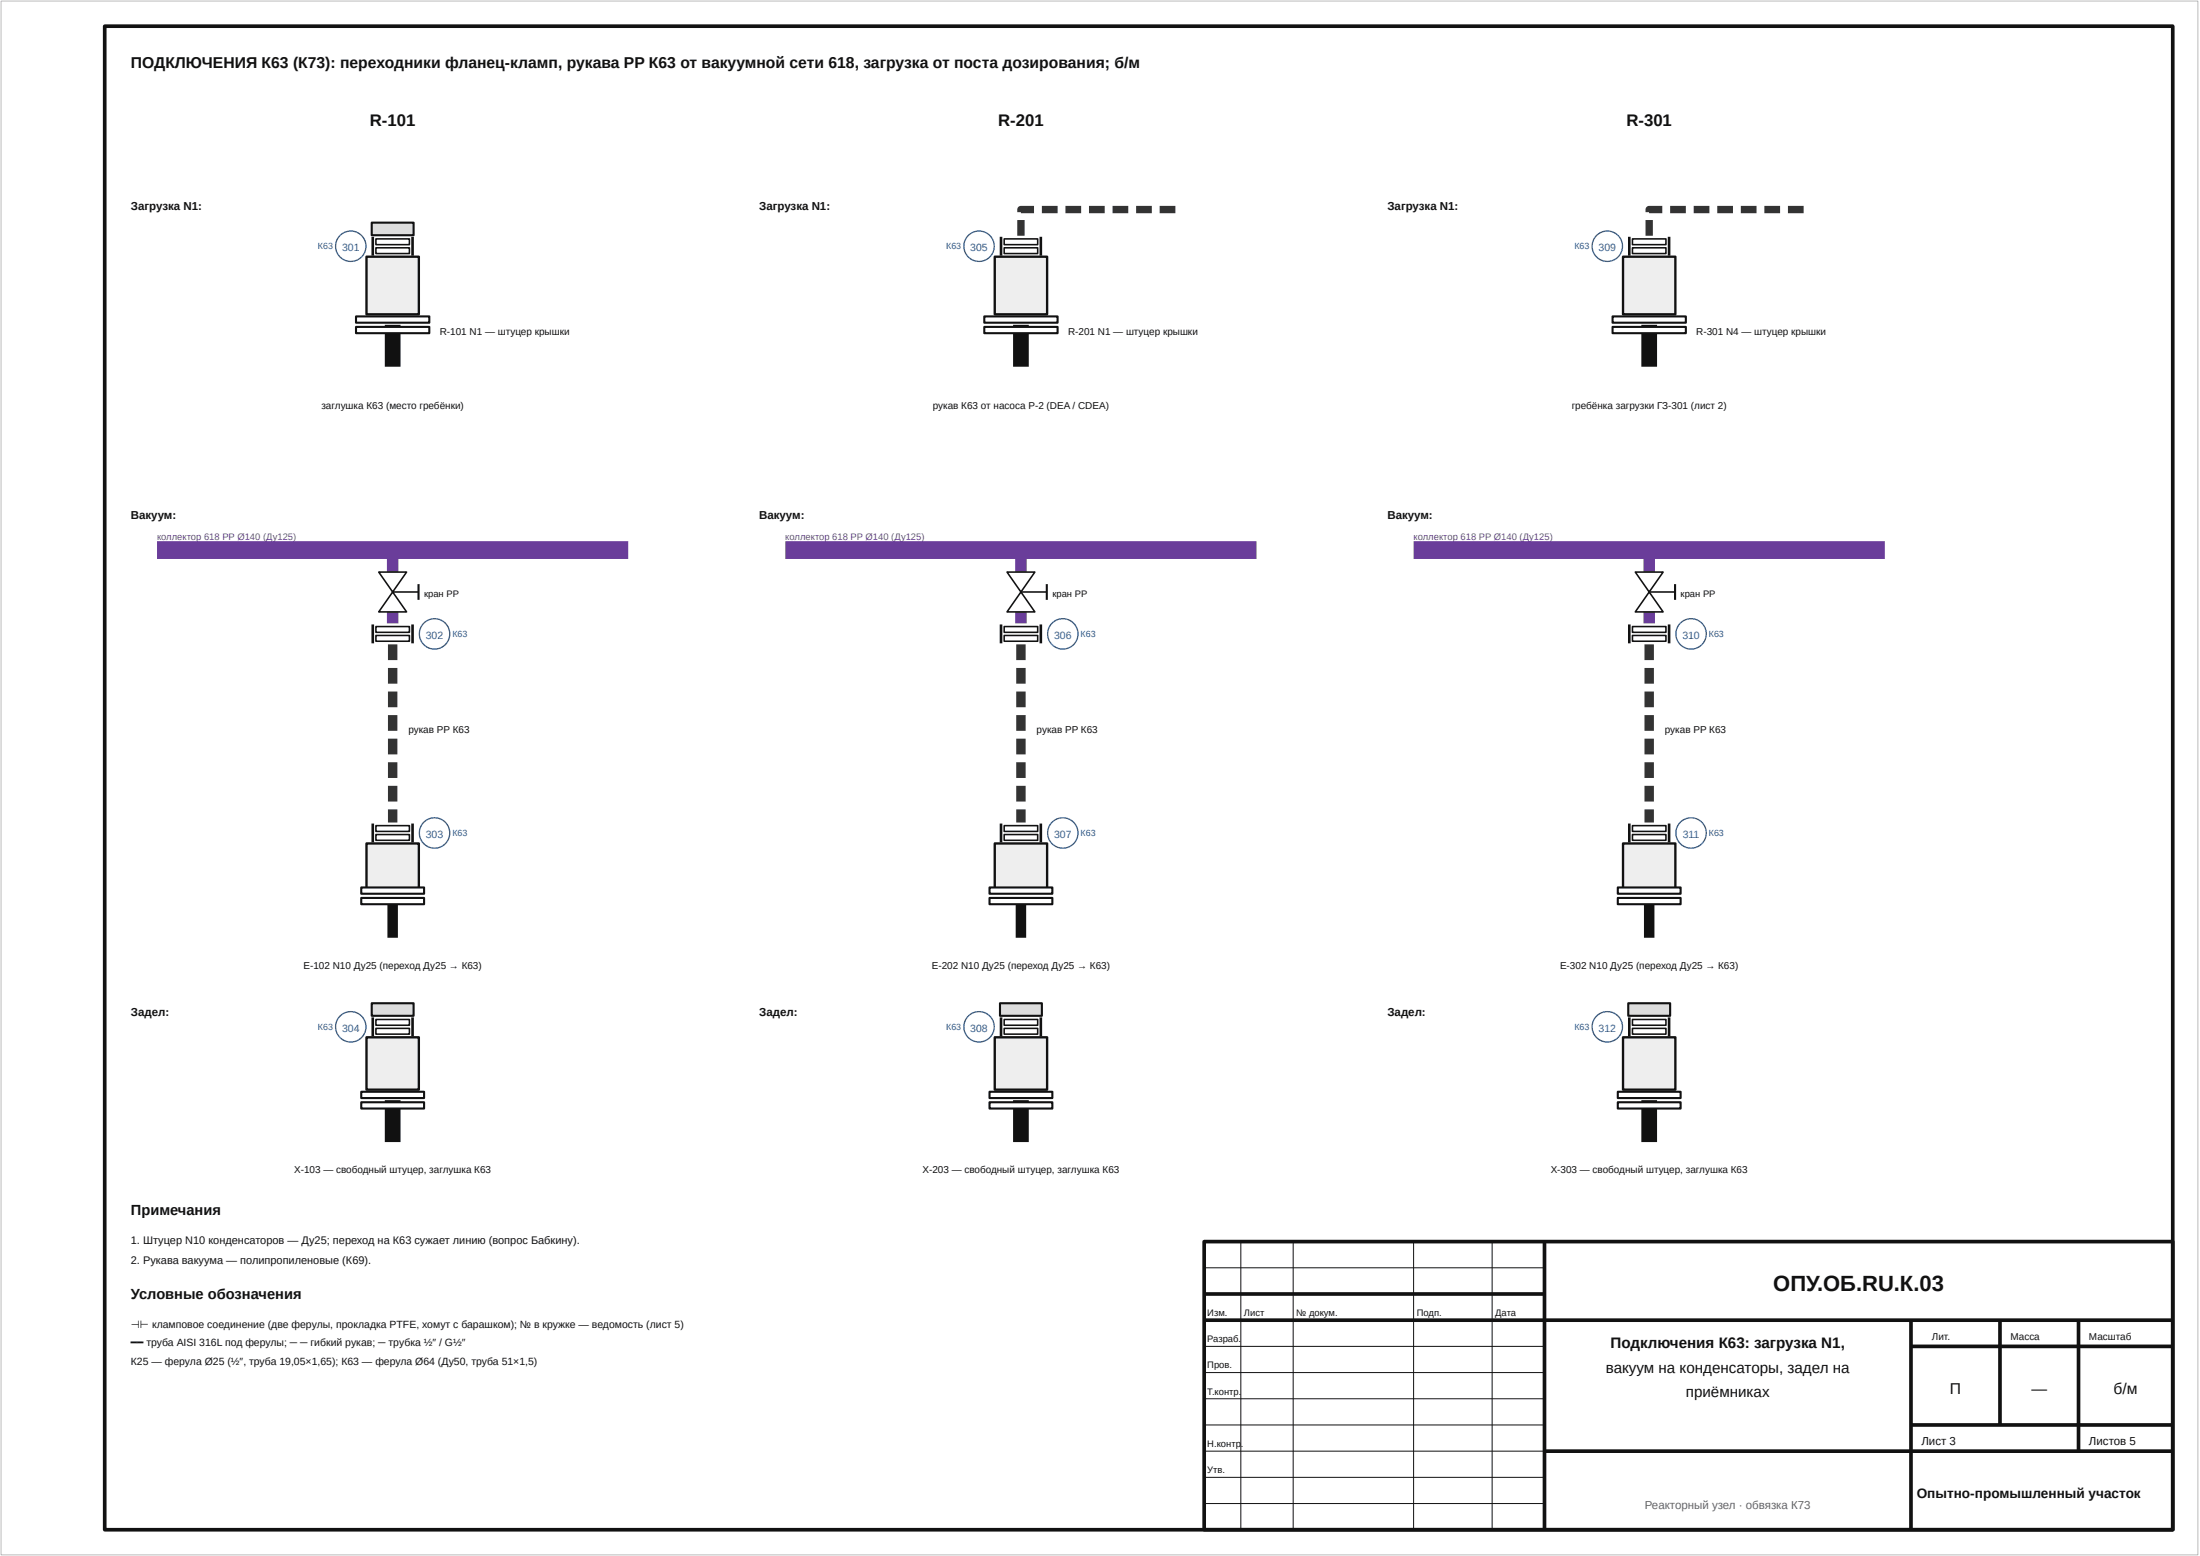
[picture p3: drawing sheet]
<svg xmlns="http://www.w3.org/2000/svg" width="420mm" height="297mm" viewBox="0 0 420 297" stroke-linecap="round" stroke-linejoin="round" font-family="sans-serif">
<path d="M295 237v55M230 247h65M230 252h185M365 252v40M365 257h50M382 252v20M397 252v25M295 277h120M365 272h50" fill="none" stroke="#111" stroke-width=".7" stroke-linecap="butt"/>
<path d="M75 62v8" fill="none" stroke="#111" stroke-width="3" stroke-linecap="butt"/>
<path d="M30 105h90" fill="none" stroke="#6a3d9a" stroke-width="3.4" stroke-linecap="butt"/>
<path d="M75 105v4.2M75 116.8v2.2" fill="none" stroke="#6a3d9a" stroke-width="2.2" stroke-linecap="butt"/>
<path d="M74.1 123h1.8v3h-1.8zM74.1 127.5h1.8v3h-1.8zM74.1 132h1.8v3h-1.8zM74.1 136.5h1.8v3h-1.8zM74.1 141h1.8v3h-1.8zM74.1 145.5h1.8v3h-1.8zM74.1 150h1.8v3h-1.8zM74.1 154.5h1.8v2.5h-1.8z" fill="#333"/>
<path d="M75 172v7" fill="none" stroke="#111" stroke-width="2" stroke-linecap="butt"/>
<path d="M195 62v8M75 210v8" fill="none" stroke="#111" stroke-width="3" stroke-linecap="butt"/>
<path d="M194.3 42h1.4v3h-1.4zM194.5 39.5l.5-.2h2.5v1.4h-2.5v-.7h.7v.5h-1.4v-.6zM199 39.3h3v1.4h-3zM203.5 39.3h3v1.4h-3zM208 39.3h3v1.4h-3zM212.5 39.3h3v1.4h-3zM217 39.3h3v1.4h-3zM221.5 39.3h3v1.4h-3z" fill="#333"/>
<path d="M150 105h90" fill="none" stroke="#6a3d9a" stroke-width="3.4" stroke-linecap="butt"/>
<path d="M195 105v4.2M195 116.8v2.2" fill="none" stroke="#6a3d9a" stroke-width="2.2" stroke-linecap="butt"/>
<path d="M194.1 123h1.8v3h-1.8zM194.1 127.5h1.8v3h-1.8zM194.1 132h1.8v3h-1.8zM194.1 136.5h1.8v3h-1.8zM194.1 141h1.8v3h-1.8zM194.1 145.5h1.8v3h-1.8zM194.1 150h1.8v3h-1.8zM194.1 154.5h1.8v2.5h-1.8z" fill="#333"/>
<path d="M195 172v7" fill="none" stroke="#111" stroke-width="2" stroke-linecap="butt"/>
<path d="M315 62v8M195 210v8" fill="none" stroke="#111" stroke-width="3" stroke-linecap="butt"/>
<path d="M314.3 42h1.4v3h-1.4zM314.5 39.5l.5-.2h2.5v1.4h-2.5v-.7h.7v.5h-1.4v-.6zM319 39.3h3v1.4h-3zM323.5 39.3h3v1.4h-3zM328 39.3h3v1.4h-3zM332.5 39.3h3v1.4h-3zM337 39.3h3v1.4h-3zM341.5 39.3h3v1.4h-3z" fill="#333"/>
<path d="M270 105h90" fill="none" stroke="#6a3d9a" stroke-width="3.4" stroke-linecap="butt"/>
<path d="M315 105v4.2M315 116.8v2.2" fill="none" stroke="#6a3d9a" stroke-width="2.2" stroke-linecap="butt"/>
<path d="M314.1 123h1.8v3h-1.8zM314.1 127.5h1.8v3h-1.8zM314.1 132h1.8v3h-1.8zM314.1 136.5h1.8v3h-1.8zM314.1 141h1.8v3h-1.8zM314.1 145.5h1.8v3h-1.8zM314.1 150h1.8v3h-1.8zM314.1 154.5h1.8v2.5h-1.8z" fill="#333"/>
<path d="M315 172v7" fill="none" stroke="#111" stroke-width="2" stroke-linecap="butt"/>
<path d="M315 210v8" fill="none" stroke="#111" stroke-width="3" stroke-linecap="butt"/>
<path d="M.2 .2h419.6v296.6h-419.6z" fill="none" stroke="#bbb" stroke-width=".19"/>
<path d="M20 5h395v287h-395zM230 237h185v55h-185z" fill="none" stroke="#111" stroke-width=".7" stroke-linecap="butt"/>
<path d="M237 237v55M247 237v55M270 237v55M285 237v55M230 242h65M230 257h65M230 262h65M230 267h65M230 272h65M230 277h65M230 282h65M230 287h65" fill="none" stroke="#111" stroke-width=".19"/>
<path d="M68 60.4h14v1.2h-14z" fill="#fff"/>
<path d="M68 60.4h14v1.2h-14z" fill="none" stroke="#111" stroke-width=".4"/>
<path d="M68 62.4h14v1.2h-14z" fill="#fff"/>
<path d="M68 62.4h14v1.2h-14z" fill="none" stroke="#111" stroke-width=".4"/>
<path d="M70 49h10v11h-10z" fill="#eee"/>
<path d="M70 49h10v11h-10z" fill="none" stroke="#111" stroke-width=".45"/>
<path d="M71.8 45.6h6.4v1.1h-6.4z" fill="#fff"/>
<path d="M71.8 45.6h6.4v1.1h-6.4z" fill="none" stroke="#111" stroke-width=".3"/>
<path d="M71.8 47.3h6.4v1.1h-6.4z" fill="#fff"/>
<path d="M71.8 47.3h6.4v1.1h-6.4z" fill="none" stroke="#111" stroke-width=".3"/>
<path d="M71.2 45.2v3.6M78.8 45.2v3.6" fill="none" stroke="#111" stroke-width=".5"/>
<circle cx="67" cy="47" r="2.9" fill="#fff"/>
<circle cx="67" cy="47" r="2.9" fill="none" stroke="#1f5fa8" stroke-width=".25"/>
<path d="M71 42.5h8v2.4h-8z" fill="#ddd"/>
<path d="M71 42.5h8v2.4h-8z" fill="none" stroke="#111" stroke-width=".4"/>
<path d="M72.3 109.2l5.4 7.6h-5.4l5.4-7.6z" fill="#fff"/>
<path d="M72.3 109.2l5.4 7.6h-5.4l5.4-7.6zM75 113h4.9" fill="none" stroke="#111" stroke-width=".3"/>
<path d="M79.9 111.5v3" fill="none" stroke="#111" stroke-width=".4"/>
<path d="M71.8 119.6h6.4v1.1h-6.4z" fill="#fff"/>
<path d="M71.8 119.6h6.4v1.1h-6.4z" fill="none" stroke="#111" stroke-width=".3"/>
<path d="M71.8 121.3h6.4v1.1h-6.4z" fill="#fff"/>
<path d="M71.8 121.3h6.4v1.1h-6.4z" fill="none" stroke="#111" stroke-width=".3"/>
<path d="M71.2 119.2v3.6M78.8 119.2v3.6" fill="none" stroke="#111" stroke-width=".5"/>
<circle cx="83" cy="121" r="2.9" fill="#fff"/>
<circle cx="83" cy="121" r="2.9" fill="none" stroke="#1f5fa8" stroke-width=".25"/>
<path d="M71.8 157.6h6.4v1.1h-6.4z" fill="#fff"/>
<path d="M71.8 157.6h6.4v1.1h-6.4z" fill="none" stroke="#111" stroke-width=".3"/>
<path d="M71.8 159.3h6.4v1.1h-6.4z" fill="#fff"/>
<path d="M71.8 159.3h6.4v1.1h-6.4z" fill="none" stroke="#111" stroke-width=".3"/>
<path d="M71.2 157.2v3.6M78.8 157.2v3.6" fill="none" stroke="#111" stroke-width=".5"/>
<circle cx="83" cy="159" r="2.9" fill="#fff"/>
<circle cx="83" cy="159" r="2.9" fill="none" stroke="#1f5fa8" stroke-width=".25"/>
<path d="M70 161h10v9h-10z" fill="#eee"/>
<path d="M70 161h10v9h-10z" fill="none" stroke="#111" stroke-width=".45"/>
<path d="M69 169.4h12v1.2h-12z" fill="#fff"/>
<path d="M69 169.4h12v1.2h-12z" fill="none" stroke="#111" stroke-width=".4"/>
<path d="M69 171.4h12v1.2h-12z" fill="#fff"/>
<path d="M69 171.4h12v1.2h-12z" fill="none" stroke="#111" stroke-width=".4"/>
<path d="M69 208.4h12v1.2h-12z" fill="#fff"/>
<path d="M69 208.4h12v1.2h-12z" fill="none" stroke="#111" stroke-width=".4"/>
<path d="M69 210.4h12v1.2h-12z" fill="#fff"/>
<path d="M69 210.4h12v1.2h-12z" fill="none" stroke="#111" stroke-width=".4"/>
<path d="M70 198h10v10h-10z" fill="#eee"/>
<path d="M70 198h10v10h-10z" fill="none" stroke="#111" stroke-width=".45"/>
<path d="M71.8 194.6h6.4v1.1h-6.4z" fill="#fff"/>
<path d="M71.8 194.6h6.4v1.1h-6.4z" fill="none" stroke="#111" stroke-width=".3"/>
<path d="M71.8 196.3h6.4v1.1h-6.4z" fill="#fff"/>
<path d="M71.8 196.3h6.4v1.1h-6.4z" fill="none" stroke="#111" stroke-width=".3"/>
<path d="M71.2 194.2v3.6M78.8 194.2v3.6" fill="none" stroke="#111" stroke-width=".5"/>
<circle cx="67" cy="196" r="2.9" fill="#fff"/>
<circle cx="67" cy="196" r="2.9" fill="none" stroke="#1f5fa8" stroke-width=".25"/>
<path d="M71 191.5h8v2.4h-8z" fill="#ddd"/>
<path d="M71 191.5h8v2.4h-8z" fill="none" stroke="#111" stroke-width=".4"/>
<path d="M188 60.4h14v1.2h-14z" fill="#fff"/>
<path d="M188 60.4h14v1.2h-14z" fill="none" stroke="#111" stroke-width=".4"/>
<path d="M188 62.4h14v1.2h-14z" fill="#fff"/>
<path d="M188 62.4h14v1.2h-14z" fill="none" stroke="#111" stroke-width=".4"/>
<path d="M190 49h10v11h-10z" fill="#eee"/>
<path d="M190 49h10v11h-10z" fill="none" stroke="#111" stroke-width=".45"/>
<path d="M191.8 45.6h6.4v1.1h-6.4z" fill="#fff"/>
<path d="M191.8 45.6h6.4v1.1h-6.4z" fill="none" stroke="#111" stroke-width=".3"/>
<path d="M191.8 47.3h6.4v1.1h-6.4z" fill="#fff"/>
<path d="M191.8 47.3h6.4v1.1h-6.4z" fill="none" stroke="#111" stroke-width=".3"/>
<path d="M191.2 45.2v3.6M198.8 45.2v3.6" fill="none" stroke="#111" stroke-width=".5"/>
<circle cx="187" cy="47" r="2.9" fill="#fff"/>
<circle cx="187" cy="47" r="2.9" fill="none" stroke="#1f5fa8" stroke-width=".25"/>
<path d="M192.3 109.2l5.4 7.6h-5.4l5.4-7.6z" fill="#fff"/>
<path d="M192.3 109.2l5.4 7.6h-5.4l5.4-7.6zM195 113h4.9" fill="none" stroke="#111" stroke-width=".3"/>
<path d="M199.9 111.5v3" fill="none" stroke="#111" stroke-width=".4"/>
<path d="M191.8 119.6h6.4v1.1h-6.4z" fill="#fff"/>
<path d="M191.8 119.6h6.4v1.1h-6.4z" fill="none" stroke="#111" stroke-width=".3"/>
<path d="M191.8 121.3h6.4v1.1h-6.4z" fill="#fff"/>
<path d="M191.8 121.3h6.4v1.1h-6.4z" fill="none" stroke="#111" stroke-width=".3"/>
<path d="M191.2 119.2v3.6M198.8 119.2v3.6" fill="none" stroke="#111" stroke-width=".5"/>
<circle cx="203" cy="121" r="2.9" fill="#fff"/>
<circle cx="203" cy="121" r="2.9" fill="none" stroke="#1f5fa8" stroke-width=".25"/>
<path d="M191.8 157.6h6.4v1.1h-6.4z" fill="#fff"/>
<path d="M191.8 157.6h6.4v1.1h-6.4z" fill="none" stroke="#111" stroke-width=".3"/>
<path d="M191.8 159.3h6.4v1.1h-6.4z" fill="#fff"/>
<path d="M191.8 159.3h6.4v1.1h-6.4z" fill="none" stroke="#111" stroke-width=".3"/>
<path d="M191.2 157.2v3.6M198.8 157.2v3.6" fill="none" stroke="#111" stroke-width=".5"/>
<circle cx="203" cy="159" r="2.9" fill="#fff"/>
<circle cx="203" cy="159" r="2.9" fill="none" stroke="#1f5fa8" stroke-width=".25"/>
<path d="M190 161h10v9h-10z" fill="#eee"/>
<path d="M190 161h10v9h-10z" fill="none" stroke="#111" stroke-width=".45"/>
<path d="M189 169.4h12v1.2h-12z" fill="#fff"/>
<path d="M189 169.4h12v1.2h-12z" fill="none" stroke="#111" stroke-width=".4"/>
<path d="M189 171.4h12v1.2h-12z" fill="#fff"/>
<path d="M189 171.4h12v1.2h-12z" fill="none" stroke="#111" stroke-width=".4"/>
<path d="M189 208.4h12v1.2h-12z" fill="#fff"/>
<path d="M189 208.4h12v1.2h-12z" fill="none" stroke="#111" stroke-width=".4"/>
<path d="M189 210.4h12v1.2h-12z" fill="#fff"/>
<path d="M189 210.4h12v1.2h-12z" fill="none" stroke="#111" stroke-width=".4"/>
<path d="M190 198h10v10h-10z" fill="#eee"/>
<path d="M190 198h10v10h-10z" fill="none" stroke="#111" stroke-width=".45"/>
<path d="M191.8 194.6h6.4v1.1h-6.4z" fill="#fff"/>
<path d="M191.8 194.6h6.4v1.1h-6.4z" fill="none" stroke="#111" stroke-width=".3"/>
<path d="M191.8 196.3h6.4v1.1h-6.4z" fill="#fff"/>
<path d="M191.8 196.3h6.4v1.1h-6.4z" fill="none" stroke="#111" stroke-width=".3"/>
<path d="M191.2 194.2v3.6M198.8 194.2v3.6" fill="none" stroke="#111" stroke-width=".5"/>
<circle cx="187" cy="196" r="2.9" fill="#fff"/>
<circle cx="187" cy="196" r="2.9" fill="none" stroke="#1f5fa8" stroke-width=".25"/>
<path d="M191 191.5h8v2.4h-8z" fill="#ddd"/>
<path d="M191 191.5h8v2.4h-8z" fill="none" stroke="#111" stroke-width=".4"/>
<path d="M308 60.4h14v1.2h-14z" fill="#fff"/>
<path d="M308 60.4h14v1.2h-14z" fill="none" stroke="#111" stroke-width=".4"/>
<path d="M308 62.4h14v1.2h-14z" fill="#fff"/>
<path d="M308 62.4h14v1.2h-14z" fill="none" stroke="#111" stroke-width=".4"/>
<path d="M310 49h10v11h-10z" fill="#eee"/>
<path d="M310 49h10v11h-10z" fill="none" stroke="#111" stroke-width=".45"/>
<path d="M311.8 45.6h6.4v1.1h-6.4z" fill="#fff"/>
<path d="M311.8 45.6h6.4v1.1h-6.4z" fill="none" stroke="#111" stroke-width=".3"/>
<path d="M311.8 47.3h6.4v1.1h-6.4z" fill="#fff"/>
<path d="M311.8 47.3h6.4v1.1h-6.4z" fill="none" stroke="#111" stroke-width=".3"/>
<path d="M311.2 45.2v3.6M318.8 45.2v3.6" fill="none" stroke="#111" stroke-width=".5"/>
<circle cx="307" cy="47" r="2.9" fill="#fff"/>
<circle cx="307" cy="47" r="2.9" fill="none" stroke="#1f5fa8" stroke-width=".25"/>
<path d="M312.3 109.2l5.4 7.6h-5.4l5.4-7.6z" fill="#fff"/>
<path d="M312.3 109.2l5.4 7.6h-5.4l5.4-7.6zM315 113h4.9" fill="none" stroke="#111" stroke-width=".3"/>
<path d="M319.9 111.5v3" fill="none" stroke="#111" stroke-width=".4"/>
<path d="M311.8 119.6h6.4v1.1h-6.4z" fill="#fff"/>
<path d="M311.8 119.6h6.4v1.1h-6.4z" fill="none" stroke="#111" stroke-width=".3"/>
<path d="M311.8 121.3h6.4v1.1h-6.4z" fill="#fff"/>
<path d="M311.8 121.3h6.4v1.1h-6.4z" fill="none" stroke="#111" stroke-width=".3"/>
<path d="M311.2 119.2v3.6M318.8 119.2v3.6" fill="none" stroke="#111" stroke-width=".5"/>
<circle cx="323" cy="121" r="2.9" fill="#fff"/>
<circle cx="323" cy="121" r="2.9" fill="none" stroke="#1f5fa8" stroke-width=".25"/>
<path d="M311.8 157.6h6.4v1.1h-6.4z" fill="#fff"/>
<path d="M311.8 157.6h6.4v1.1h-6.4z" fill="none" stroke="#111" stroke-width=".3"/>
<path d="M311.8 159.3h6.4v1.1h-6.4z" fill="#fff"/>
<path d="M311.8 159.3h6.4v1.1h-6.4z" fill="none" stroke="#111" stroke-width=".3"/>
<path d="M311.2 157.2v3.6M318.8 157.2v3.6" fill="none" stroke="#111" stroke-width=".5"/>
<circle cx="323" cy="159" r="2.9" fill="#fff"/>
<circle cx="323" cy="159" r="2.9" fill="none" stroke="#1f5fa8" stroke-width=".25"/>
<path d="M310 161h10v9h-10z" fill="#eee"/>
<path d="M310 161h10v9h-10z" fill="none" stroke="#111" stroke-width=".45"/>
<path d="M309 169.4h12v1.2h-12z" fill="#fff"/>
<path d="M309 169.4h12v1.2h-12z" fill="none" stroke="#111" stroke-width=".4"/>
<path d="M309 171.4h12v1.2h-12z" fill="#fff"/>
<path d="M309 171.4h12v1.2h-12z" fill="none" stroke="#111" stroke-width=".4"/>
<path d="M309 208.4h12v1.2h-12z" fill="#fff"/>
<path d="M309 208.4h12v1.2h-12z" fill="none" stroke="#111" stroke-width=".4"/>
<path d="M309 210.4h12v1.2h-12z" fill="#fff"/>
<path d="M309 210.4h12v1.2h-12z" fill="none" stroke="#111" stroke-width=".4"/>
<path d="M310 198h10v10h-10z" fill="#eee"/>
<path d="M310 198h10v10h-10z" fill="none" stroke="#111" stroke-width=".45"/>
<path d="M311.8 194.6h6.4v1.1h-6.4z" fill="#fff"/>
<path d="M311.8 194.6h6.4v1.1h-6.4z" fill="none" stroke="#111" stroke-width=".3"/>
<path d="M311.8 196.3h6.4v1.1h-6.4z" fill="#fff"/>
<path d="M311.8 196.3h6.4v1.1h-6.4z" fill="none" stroke="#111" stroke-width=".3"/>
<path d="M311.2 194.2v3.6M318.8 194.2v3.6" fill="none" stroke="#111" stroke-width=".5"/>
<circle cx="307" cy="196" r="2.9" fill="#fff"/>
<circle cx="307" cy="196" r="2.9" fill="none" stroke="#1f5fa8" stroke-width=".25"/>
<path d="M311 191.5h8v2.4h-8z" fill="#ddd"/>
<path d="M311 191.5h8v2.4h-8z" fill="none" stroke="#111" stroke-width=".4"/>
<text font-size="4.2" fill="#111" x="338.7" y="246.5">ОПУ.ОБ.RU.К.03</text>
<g font-size="3.2" fill="#111">
<text x="70.6" y="24">R-101</text>
<text x="190.6" y="24">R-201</text>
<text x="310.6" y="24">R-301</text>
</g>
<g font-size="3" fill="#111">
<text x="25" y="13">ПОДКЛЮЧЕНИЯ К63 (К73): переходники фланец-кламп, рукава PP К63 от вакуумной сети 618, загрузка от поста дозирования; б/м</text>
<text x="372.4" y="266">П</text>
<text x="388" y="266">—</text>
<text x="403.7" y="266">б/м</text>
</g>
<g font-size="2.9" fill="#111">
<text x="307.6" y="257.4">Подключения К63: загрузка N1,</text>
<text x="306.7" y="262">вакуум на конденсаторы, задел на</text>
<text x="322" y="266.6">приёмниках</text>
</g>
<g font-size="2.8" fill="#111">
<text x="25" y="232">Примечания</text>
<text x="25" y="248">Условные обозначения</text>
</g>
<text font-size="2.6" fill="#111" x="366.1" y="286">Опытно-промышленный участок</text>
<g font-size="2.2" fill="#111">
<text x="25" y="40">Загрузка N1:</text>
<text x="145" y="40">Загрузка N1:</text>
<text x="265" y="40">Загрузка N1:</text>
<text x="25" y="99">Вакуум:</text>
<text x="145" y="99">Вакуум:</text>
<text x="265" y="99">Вакуум:</text>
<text x="25" y="194">Задел:</text>
<text x="145" y="194">Задел:</text>
<text x="265" y="194">Задел:</text>
<text x="367" y="275.8">Лист 3</text>
<text x="399" y="275.8">Листов 5</text>
</g>
<text font-size="2.2" fill="#666" x="314.2" y="288">Реакторный узел · обвязка К73</text>
<g font-size="2.1" fill="#111">
<text x="25" y="237.5">1. Штуцер N10 конденсаторов — Ду25; переход на К63 сужает линию (вопрос Бабкину).</text>
<text x="25" y="241.2">2. Рукава вакуума — полипропиленовые (К69).</text>
</g>
<g font-size="2" fill="#1f5fa8">
<text x="65.3" y="47.9">301</text>
<text x="185.3" y="47.9">305</text>
<text x="305.3" y="47.9">309</text>
<text x="81.3" y="121.9">302</text>
<text x="201.3" y="121.9">306</text>
<text x="321.3" y="121.9">310</text>
<text x="81.3" y="159.9">303</text>
<text x="201.3" y="159.9">307</text>
<text x="321.4" y="159.9">311</text>
<text x="65.3" y="196.9">304</text>
<text x="185.3" y="196.9">308</text>
<text x="305.3" y="196.9">312</text>
</g>
<g font-size="2" fill="#111">
<text x="25" y="253.5">⊣⊢ кламповое соединение (две ферулы, прокладка PTFE, хомут с барашком); № в кружке — ведомость (лист 5)</text>
<text x="25" y="257">━━ труба AISI 316L под ферулы; ─ ─ гибкий рукав; ─ трубка ½″ / G½″</text>
<text x="25" y="260.5">К25 — ферула Ø25 (½″, труба 19,05×1,65); К63 — ферула Ø64 (Ду50, труба 51×1,5)</text>
</g>
<g font-size="1.9" fill="#111">
<text x="84" y="64">R-101 N1 — штуцер крышки</text>
<text x="204" y="64">R-201 N1 — штуцер крышки</text>
<text x="324" y="64">R-301 N4 — штуцер крышки</text>
<text x="61.4" y="78">заглушка К63 (место гребёнки)</text>
<text x="178.2" y="78">рукав К63 от насоса P-2 (DEA / CDEA)</text>
<text x="300.2" y="78">гребёнка загрузки ГЗ-301 (лист 2)</text>
<text x="78" y="140">рукав PP К63</text>
<text x="198" y="140">рукав PP К63</text>
<text x="318" y="140">рукав PP К63</text>
<text x="58" y="185">E-102 N10 Ду25 (переход Ду25 → К63)</text>
<text x="178" y="185">E-202 N10 Ду25 (переход Ду25 → К63)</text>
<text x="298" y="185">E-302 N10 Ду25 (переход Ду25 → К63)</text>
<text x="56.2" y="224">X-103 — свободный штуцер, заглушка К63</text>
<text x="176.2" y="224">X-203 — свободный штуцер, заглушка К63</text>
<text x="296.2" y="224">X-303 — свободный штуцер, заглушка К63</text>
<text x="369" y="255.8">Лит.</text>
<text x="384" y="255.8">Масса</text>
<text x="399" y="255.8">Масштаб</text>
</g>
<g font-size="1.8" fill="#6a3d9a">
<text x="30" y="103">коллектор 618 PP Ø140 (Ду125)</text>
<text x="150" y="103">коллектор 618 PP Ø140 (Ду125)</text>
<text x="270" y="103">коллектор 618 PP Ø140 (Ду125)</text>
</g>
<g font-size="1.8" fill="#111">
<text x="81" y="114">кран PP</text>
<text x="201" y="114">кран PP</text>
<text x="321" y="114">кран PP</text>
<text x="230.6" y="251.2">Изм.</text>
<text x="237.6" y="251.2">Лист</text>
<text x="247.6" y="251.2">№ докум.</text>
<text x="270.6" y="251.2">Подп.</text>
<text x="285.6" y="251.2">Дата</text>
<text x="230.6" y="256.2">Разраб.</text>
<text x="230.6" y="261.2">Пров.</text>
<text x="230.6" y="266.2">Т.контр.</text>
<text x="230.6" y="276.2">Н.контр</text>
<text x="230.6" y="281.2">Утв.</text>
<text x="237" y="276.2">.</text>
</g>
<g font-size="1.7" fill="#1f5fa8">
<text x="60.7" y="47.6">К63</text>
<text x="180.7" y="47.6">К63</text>
<text x="300.7" y="47.6">К63</text>
<text x="86.4" y="121.6">К63</text>
<text x="206.4" y="121.6">К63</text>
<text x="326.4" y="121.6">К63</text>
<text x="86.4" y="159.6">К63</text>
<text x="206.4" y="159.6">К63</text>
<text x="326.4" y="159.6">К63</text>
<text x="60.7" y="196.6">К63</text>
<text x="180.7" y="196.6">К63</text>
<text x="300.7" y="196.6">К63</text>
</g>
</svg>
